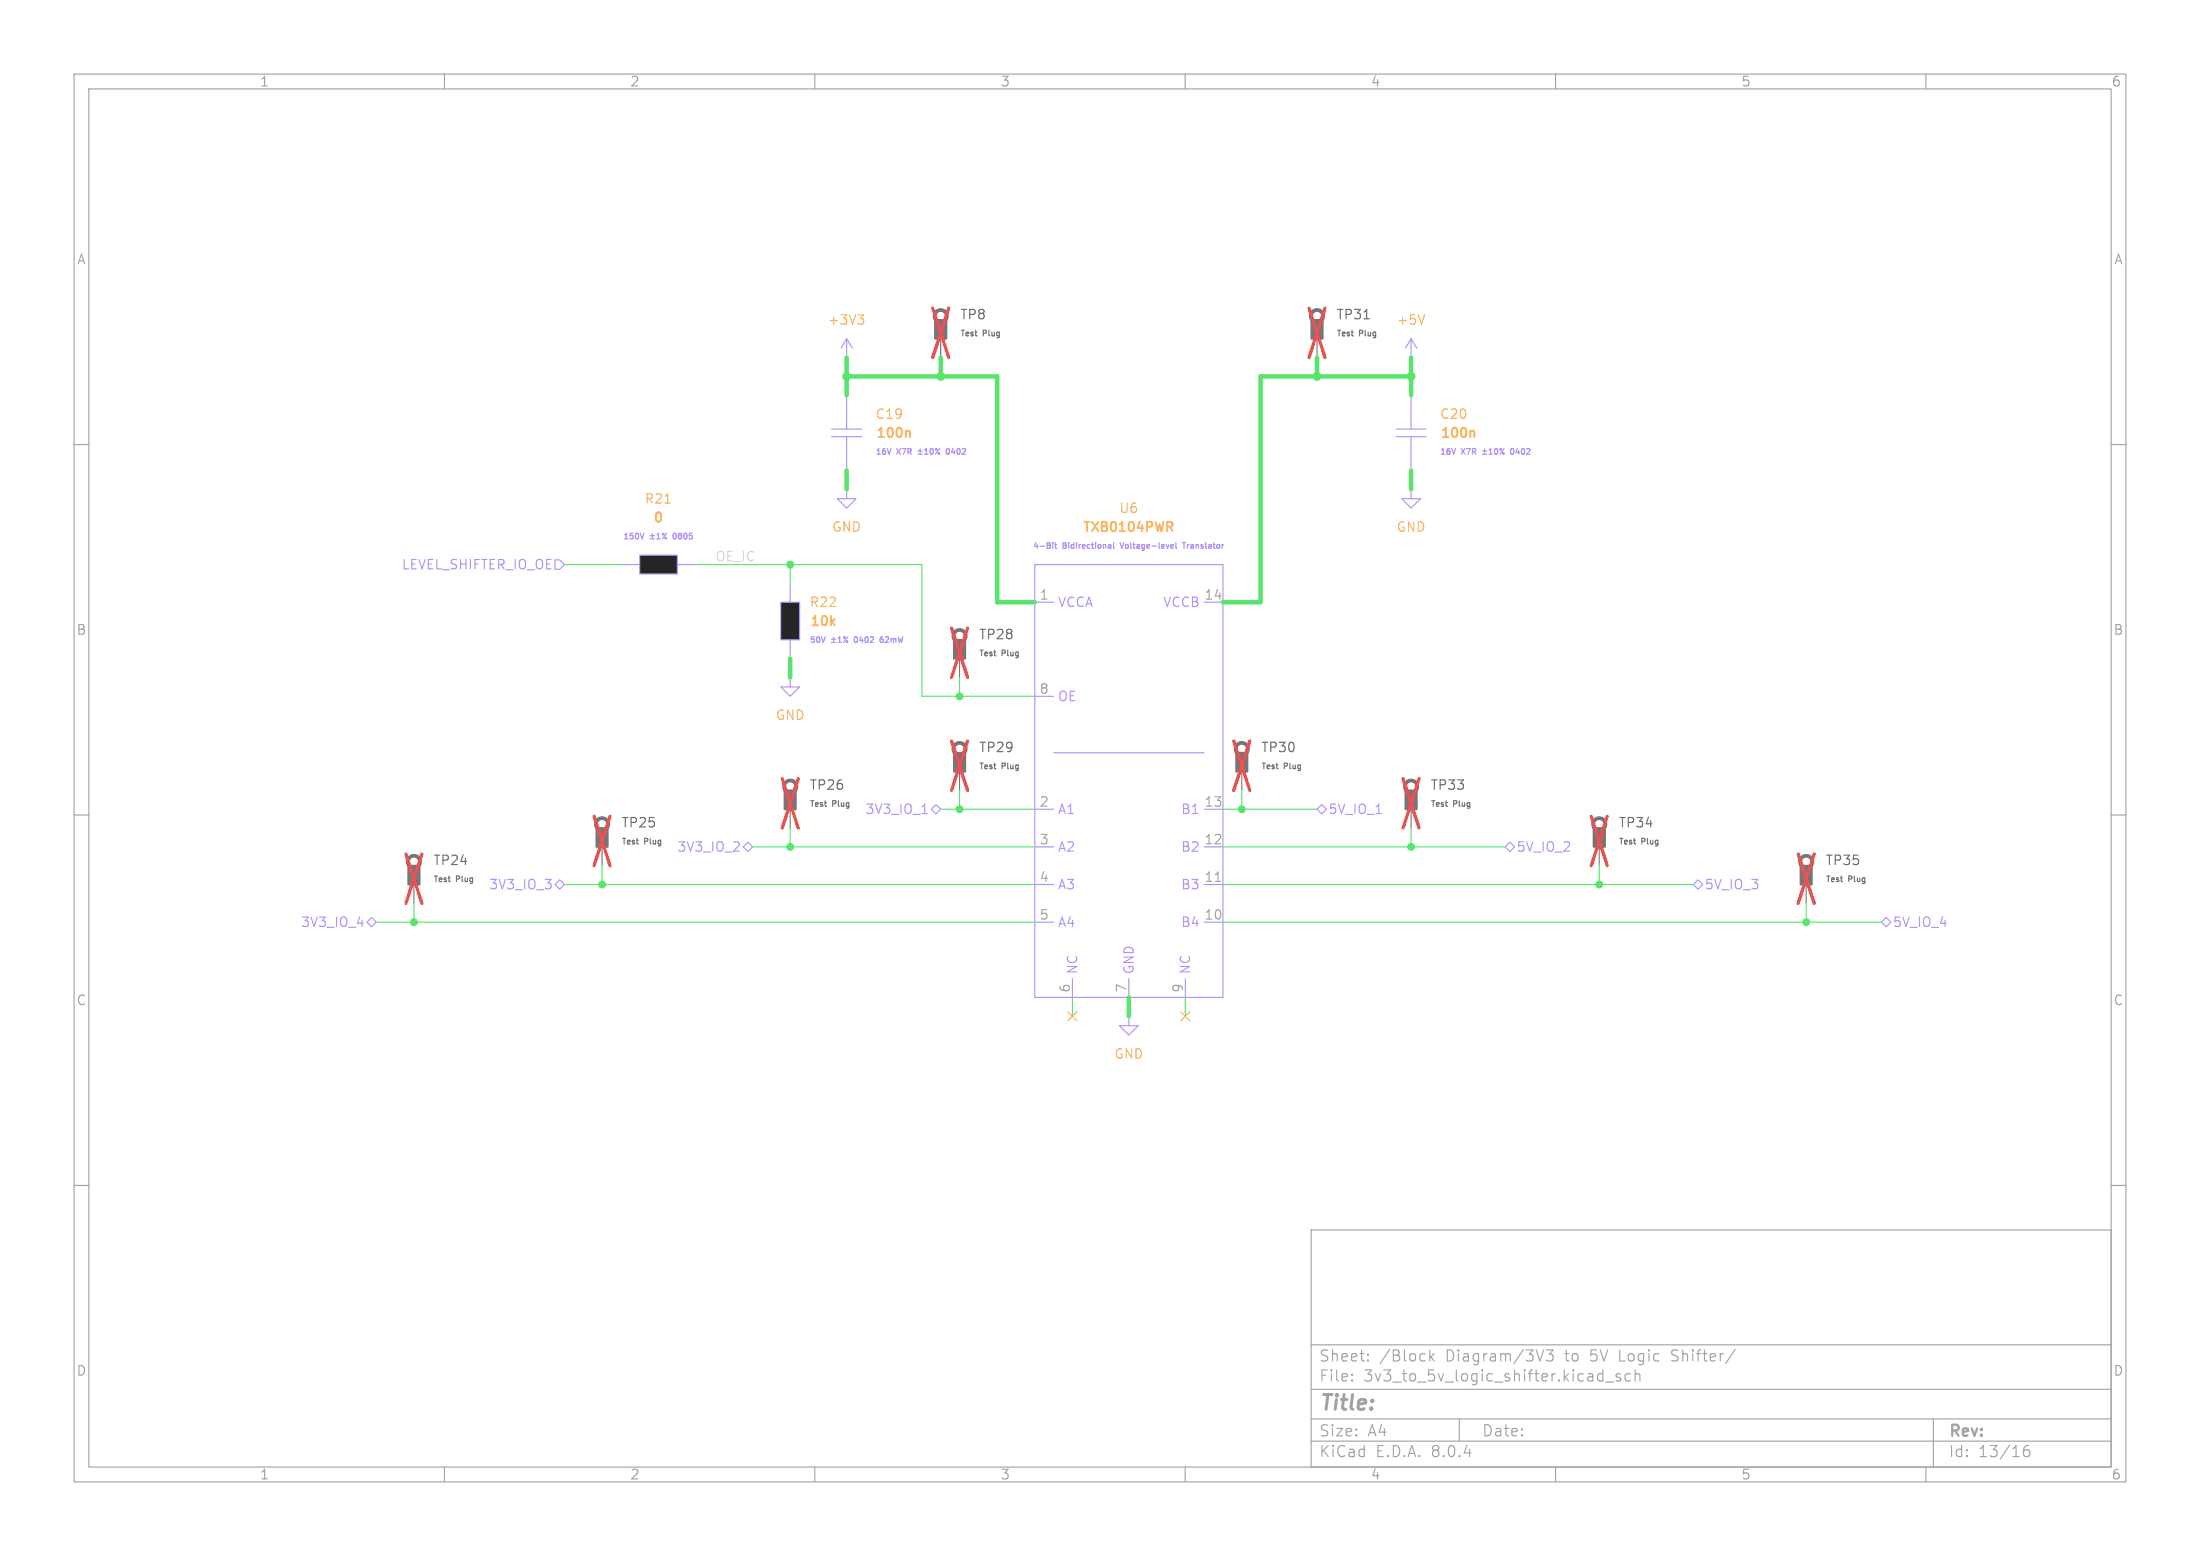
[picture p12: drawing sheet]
<svg xmlns="http://www.w3.org/2000/svg" width="297mm" height="210mm" viewBox="0 0 297 210" stroke-linecap="round" stroke-linejoin="round" font-family="sans-serif">
<g fill="none" stroke="#a2a2a2" stroke-width=".15">
<path d="M10 10h277v190h-277zM12 12h273v186h-273zM60 10v2M110 10v2M160 10v2M210 10v2M260 10v2M10 60h2M285 60h2M10 110h2M164.1 119h.7M285 110h2"/>
<path d="M10 160h2M285 160h2M177 166h108v32h-108zM60 198v2M110 198v2M160 198v2M177 194.5h108M177 191.5h108M177 187.5h108M177 181.5h108M182.5 186.3h.1l-.1 .1M182.5 186.3v.1"/>
<path d="M182.5 185.5v.1M182.5 185.5h.1l-.1 .1M184.7 183.6v.1M184.7 183.6h-.1l.1 .1M184.7 182.8v.1M184.7 182.8h-.1l.1 .1M193 182.2v1.5M193.2 183.1l.4 .6M193.6 182.7l-.6 .6M197 191.5v3M208.4 182.2l-.5 1.5M208.7 182.2h1l-.5 .6a.41 .41 0 0 1 .5 .3v.3l-.2 .2-.5 .1-.3-.1"/>
<path d="M210 198v2M216.7 186.5h1.2M218.7 185.5l-.3-.1-.2 .2v.2l.5 .2 .1 .1-.1 .2-.1 .1-.4-.1M220.1 185.5l-.4-.1-.3 .3v.4l.1 .2 .2 .1 .4-.1M220.7 185.5a.37 .37 0 0 1 .7 .1v.8M220.7 184.9v1.5M234.2 182.1l-1.2 2M260 198v2M261 191.5v6.5M273.9 195.1a.59 .59 0 0 0-.7 .6v.6l.1 .2 .4 .1 .3-.1v-.5l-.1-.3h-.4l-.3 .3"/>
</g>
<g fill="#767676" stroke="#767676" stroke-width=".25">
<path d="M126.2 43.2h1.6v2.5h-1.6z"/>
<path d="M55.1 116.8h1.5v2.6h-1.5z"/>
<path d="M243.1 116.8h1.5v2.6h-1.5z"/>
<path d="M177 43.2h1.6v2.5h-1.6z"/>
<path d="M128.8 101.6h1.5v2.5h-1.5z"/>
<path d="M166.9 101.6h1.5v2.5h-1.5z"/>
<path d="M128.8 86.4h1.5v2.5h-1.5z"/>
<path d="M105.9 106.7h1.5v2.5h-1.5z"/>
</g>
<path d="M126.5 43.3a.83 .83 0 0 1-.1-1.2 .83 .83 0 0 1 1.2 0 .83 .83 0 0 1-.1 1.2M177.3 43.3a.83 .83 0 0 1-.1-1.2 .83 .83 0 0 1 1.2 0 .83 .83 0 0 1-.1 1.2M129 86.5a.83 .83 0 0 1-.1-1.2 .83 .83 0 0 1 1.3 0 .83 .83 0 0 1-.2 1.2M55.4 117a.83 .83 0 0 1-.1-1.2 .83 .83 0 0 1 1.2 0 .83 .83 0 0 1-.1 1.2M106.2 106.8a.83 .83 0 0 1-.1-1.2 .83 .83 0 0 1 1.2 0 .83 .83 0 0 1-.1 1.2M129 101.7a.83 .83 0 0 1-.1-1.2 .83 .83 0 0 1 1.3 0 .83 .83 0 0 1-.2 1.2M167.1 101.7a.83 .83 0 0 1-.1-1.2 .83 .83 0 0 1 1.3 0 .83 .83 0 0 1-.2 1.2M243.3 117a.83 .83 0 0 1-.1-1.2 .83 .83 0 0 1 1.3 0 .83 .83 0 0 1-.2 1.2" fill="none" stroke="#767676" stroke-width=".51"/>
<path d="M127 45.7v2.6M177.8 45.7v2.6M129.5 88.9v2.5M55.9 119.4v2.5M106.7 109.2v2.6M129.5 104.1v2.6M167.6 104.1v2.6M243.8 119.4v2.5" fill="none" stroke="#767676" stroke-width=".15"/>
<g fill="none" stroke="#e65255" stroke-width=".46">
<path d="M125.9 41.6l2.2 6.7M128.1 41.6l-2.2 6.7M176.7 41.6l2.2 6.7M178.9 41.6l-2.2 6.7M128.5 84.8l2.1 6.6M130.6 84.8l-2.1 6.6M54.8 115.2l2.2 6.7M57 115.2l-2.2 6.7M105.6 105.1l2.2 6.7M107.8 105.1l-2.2 6.7M128.5 100l2.1 6.7M130.6 100l-2.1 6.7"/>
<path d="M166.6 100l2.1 6.7M168.7 100l-2.1 6.7M242.8 115.2l2.1 6.7M244.9 115.2l-2.1 6.7"/>
</g>
<g fill="none" stroke="#af92fb" stroke-width=".15">
<path d="M112.3 58.9h4M112.3 57.9h4M114.3 48.3h.1M114.3 45.7l-.8 1.3M114.3 45.7v2.6M114.3 53.3v4.6M114.3 58.9v4.6M114.3 45.7l.8 1.3M188.5 58.9h4M188.5 57.9h4M190.5 48.3h.1M190.5 45.7l-.8 1.3"/>
<path d="M190.5 45.7v2.6M190.5 53.3v4.6M190.5 58.9v4.6M190.5 45.7l.8 1.3M114.3 66v1.3h1.3l-1.3 1.3-1.3-1.3h1.3M114.3 66h.1M139.7 76.2h25.4v58.4h-25.4zM190.5 66v1.3h1.3l-1.3 1.3-1.3-1.3h1.3M190.5 66h.1M139.7 81.3h2.5M139.7 94h2.5M162.6 81.3h2.5"/>
<path d="M139.7 119.4h2.5M139.7 114.3h2.5M139.7 109.2h2.5M142.2 101.6h20.4M162.6 119.4h2.5M162.6 114.3h2.5M162.6 109.2h2.5M139.7 124.5h2.5M144.8 132.1v2.5M152.4 132.1v2.5M160 132.1v2.5M162.6 124.5h2.5"/>
</g>
<path d="M115.8 42.5h.8l-.4 .5M116.4 43l.2 .2v.3l-.2 .3M192.3 42.5l-.4 1.3" fill="none" stroke="#ffb45b" stroke-width=".15"/>
<path d="M122.5 58.1l.3 .1v.1v.7M198.7 58.1l.3 .1v.1v.7M157.9 71.1l.4 .6M158.1 70.4l.2 .3-.1 .3-.1 .1" fill="none" stroke="#ffb45b" stroke-width=".25"/>
<g fill="none" stroke="#ae81ff" stroke-width=".15">
<path d="M123.9 60.9h.6M123.9 61.3h.6M124.2 60.6v.6M124.8 61.3h.5M124.8 60.8l.2-.3v.8M125.7 60.6v-.1a.41 .41 0 0 1 .3 .4 .41 .41 0 0 1-.3 .4 .51 .51 0 0 1 0-.7zM126.9 60.5l-.6 .8M128.1 60.6l-.1-.1a.41 .41 0 0 0-.3 .4 .41 .41 0 0 0 .3 .4h.1M142.1 73.2v.1M142.1 73.5v.5M142.4 73.5h.3M142.5 73.2v.7l.2 .1"/>
<path d="M150.3 73.2v.7l.1 .1M151.2 73.2l.3 .8M158.7 73.2v.7l.2 .1M159.6 73.2h.5M159.8 73.2v.8M200.1 60.9h.6M200.1 61.3h.6M200.4 60.6v.6M201 61.3h.5M201 60.8l.2-.3v.8M201.9 60.6v-.1a.41 .41 0 0 1 .3 .4 .41 .41 0 0 1-.3 .4 .51 .51 0 0 1 0-.7zM203.1 60.5l-.6 .8"/>
<path d="M204.3 60.6l-.1-.1a.41 .41 0 0 0-.3 .4 .41 .41 0 0 0 .3 .4h.1"/>
<circle cx="126.4" cy="60.6" r=".11"/>
<circle cx="126.8" cy="61.2" r=".11"/>
<circle cx="202.6" cy="60.6" r=".11"/>
<circle cx="203" cy="61.2" r=".11"/>
</g>
<path d="M184.1 43h.8" fill="none" stroke="#696969" stroke-width=".15"/>
<path d="M86.4 74.9h5v2.6h-5z" fill="#252526"/>
<path d="M83.8 76.2h2.6M86.4 74.9h5v2.6h-5zM91.4 76.2h2.6M152.4 137.2v1.2h1.3l-1.3 1.3-1.3-1.3h1.3M152.4 137.2h.1" fill="none" stroke="#af92fb" stroke-width=".15"/>
<path d="M89.8 67.9h.7" fill="none" stroke="#ffb45b" stroke-width=".15"/>
<g fill="none" stroke="#ae81ff" stroke-width=".15">
<path d="M86.9 72l-.2 .7M87.8 72.3h.6M87.8 72.7h.6M88.1 72v.6M88.7 72.7h.4M88.7 72.2l.2-.2v.7M90 72l-.6 .7"/>
<circle cx="89.5" cy="72.1" r=".11"/>
<circle cx="89.9" cy="72.6" r=".11"/>
</g>
<g fill="#767676" stroke="#767676" stroke-width=".25">
<path d="M215.1 111.8h1.6v2.5h-1.6z"/>
<path d="M189.7 106.7h1.6v2.5h-1.6z"/>
<path d="M80.5 111.8h1.5v2.5h-1.5z"/>
</g>
<path d="M80.8 111.9a.83 .83 0 0 1-.1-1.2 .83 .83 0 0 1 1.2 0 .83 .83 0 0 1-.1 1.2M190 106.8a.83 .83 0 0 1-.1-1.2 .83 .83 0 0 1 1.2 0 .83 .83 0 0 1-.1 1.2M215.4 111.9a.83 .83 0 0 1-.1-1.2 .83 .83 0 0 1 1.2 0 .83 .83 0 0 1-.1 1.2" fill="none" stroke="#767676" stroke-width=".51"/>
<path d="M81.3 114.3v2.5M190.5 109.2v2.6M215.9 114.3v2.5" fill="none" stroke="#767676" stroke-width=".15"/>
<path d="M80.2 110.2l2.2 6.6M82.4 110.2l-2.2 6.6M189.4 105.1l2.2 6.7M191.6 105.1l-2.2 6.7M214.8 110.2l2.2 6.6M217 110.2l-2.2 6.6" fill="none" stroke="#e65255" stroke-width=".46"/>
<path d="M105.4 81.3h2.5v5.1h-2.5z" fill="#252526"/>
<g fill="none" stroke="#af92fb" stroke-width=".15">
<path d="M74.9 75.6h.7l.6 .6-.6 .6h-.7zM106.7 78.7v2.6M105.4 81.3h2.5v5.1h-2.5zM106.7 91.4v1.3h1.2l-1.2 1.3-1.3-1.3h1.3M106.7 91.4h.1M106.7 86.4v2.5M75.6 118.7l.6 .7-.6 .6-.7-.6zM100.3 114.3l.7-.6 .6 .6-.6 .6zM124.5 109.8h.7M126.4 108.6l.6 .6-.6 .7-.7-.7zM177.8 109.2l.6-.6 .7 .6-.7 .7zM203.2 114.3l.6-.6 .7 .6-.7 .6z"/>
<path d="M228.6 119.4l.6-.7 .7 .7-.7 .6zM49.5 124.5l.7-.7 .6 .7-.6 .6zM254 124.5l.6-.7 .7 .7-.7 .6z"/>
</g>
<g fill="none" stroke="#ae81ff" stroke-width=".15">
<path d="M112.2 86.3h.6M112.2 86.7h.6M112.5 86v.6M113.1 86.7h.5M113.1 86.2l.3-.3v.8M114.5 85.9l-.6 .8M119.1 86.2l-.3 .2M119.2 85.9l-.2 .1-.2 .3v.3l.3 .1"/>
<circle cx="114" cy="86" r=".11"/>
<circle cx="114.3" cy="86.6" r=".11"/>
</g>
<g fill="none" stroke="#59e56d" stroke-width=".15">
<path d="M76.2 76.2h7.6M94 76.2h30.5v17.8h15.2M106.7 76.2v2.5M129.5 91.4v2.6M76.2 119.4h63.5M81.3 116.8v2.6M101.6 114.3h38.1M106.7 111.8v2.5M127 109.2h12.7M129.5 106.7v2.5M165.1 119.4h63.5M165.1 114.3h38.1"/>
<path d="M165.1 109.2h12.7M167.6 106.7v2.5M190.5 111.8v2.5M215.9 116.8v2.6M50.8 124.5h88.9M55.9 121.9v2.6M144.8 134.6v2.6M160 134.6v2.6M165.1 124.5h88.9M243.8 121.9v2.6"/>
</g>
<path d="M114.3 48.3v5M114.3 50.8h20.3v30.5h5.1M127 48.3v2.5M177.8 48.3v2.5M190.5 48.3v5M190.5 50.8h-20.3v30.5h-5.1M114.3 63.5v2.5M190.5 63.5v2.5M106.7 88.9v2.5M152.4 134.6v2.6" fill="none" stroke="#59e56d" stroke-width=".61"/>
<path d="M144.2 136.6l1.2 1.2M145.4 136.6l-1.2 1.2M159.4 136.6l1.2 1.2M160.6 136.6l-1.2 1.2" fill="none" stroke="#f7e740" stroke-width=".15"/>
<g fill="#59e56d" stroke="#59e56d" stroke-width=".15">
<circle cx="243.8" cy="124.5" r=".46"/>
<circle cx="215.9" cy="119.4" r=".46"/>
<circle cx="167.6" cy="109.2" r=".46"/>
<circle cx="190.5" cy="114.3" r=".46"/>
<circle cx="106.7" cy="76.2" r=".46"/>
<circle cx="55.9" cy="124.5" r=".46"/>
<circle cx="106.7" cy="114.3" r=".46"/>
<circle cx="81.3" cy="119.4" r=".46"/>
<circle cx="129.5" cy="94" r=".46"/>
<circle cx="190.5" cy="50.8" r=".52"/>
<circle cx="129.5" cy="109.2" r=".46"/>
<circle cx="177.8" cy="50.8" r=".52"/>
<circle cx="127" cy="50.8" r=".52"/>
<circle cx="114.3" cy="50.8" r=".52"/>
</g>
<text font-size="2.8" fill="#a2a2a2" x="178" y="190.9">Title:</text>
<g font-size="2.1" fill="#a2a2a2">
<text x="178" y="184">Sheet:</text>
<text x="186.2" y="184">/Block</text>
<text x="195.2" y="184">Diagram/3V3</text>
<text x="211.5" y="184">to</text>
<text x="215" y="184">5V Logic</text>
<text x="226.2" y="184">Shifter/</text>
<text x="178" y="186.7">File:</text>
<text x="184.1" y="186.7">3v3_to_5v_logic_shifter.kicad_sch</text>
<text x="178" y="196.9">KiCad</text>
<text x="178" y="194.1">Size:</text>
<text x="184.7" y="194.1">A4</text>
<text x="185.7" y="196.9">E.D.A.</text>
<text x="193.3" y="196.9">8.0.4</text>
<text x="200" y="194.1">Date:</text>
<text x="263" y="194.3">Rev:</text>
<text x="263" y="196.9">Id:</text>
<text x="267.1" y="196.9">13/16</text>
</g>
<g font-size="1.8" fill="#a2a2a2">
<text x="35" y="11.9">1</text>
<text x="85" y="11.9">2</text>
<text x="135" y="11.9">3</text>
<text x="185" y="11.9">4</text>
<text x="235" y="11.9">5</text>
<text x="285" y="11.9">6</text>
<text x="10.3" y="35.9">A</text>
<text x="285.3" y="35.9">A</text>
<text x="140.3" y="81">1</text>
<text x="162.5" y="81">14</text>
<text x="10.3" y="85.9">B</text>
<text x="285.3" y="85.9">B</text>
<text x="140.3" y="93.7">8</text>
<text x="140.3" y="109">2</text>
<text x="162.5" y="109">13</text>
<text x="140.3" y="114">3</text>
<text x="140.3" y="119.1">4</text>
<text x="162.5" y="119.1">11</text>
<text x="162.5" y="114">12</text>
<text x="140.3" y="124.2">5</text>
<text x="162.5" y="124.2">10</text>
<text x="10.3" y="135.9">C</text>
<text x="144.5" y="134.1" transform="rotate(-90 144.5 134.1)">6</text>
<text x="152.1" y="134.1" transform="rotate(-90 152.1 134.1)">7</text>
<text x="159.8" y="134.1" transform="rotate(-90 159.8 134.1)">9</text>
<text x="285.3" y="135.9">C</text>
<text x="10.3" y="185.9">D</text>
<text x="285.3" y="185.9">D</text>
<text x="35" y="199.9">1</text>
<text x="85" y="199.9">2</text>
<text x="135" y="199.9">3</text>
<text x="185" y="199.9">4</text>
<text x="235" y="199.9">5</text>
<text x="285" y="199.9">6</text>
</g>
<g font-size="1.8" fill="#ffb45b">
<text x="111.7" y="44">+3V3</text>
<text x="188.5" y="44">+5V</text>
<text x="118.1" y="59.4">100n</text>
<text x="118.1" y="56.7">C19</text>
<text x="194.3" y="59.4">100n</text>
<text x="194.3" y="56.7">C20</text>
<text x="87" y="68.2">R21</text>
<text x="88" y="70.9">0</text>
<text x="112.3" y="72">GND</text>
<text x="151" y="69.4">U6</text>
<text x="188.5" y="72">GND</text>
<text x="146" y="72.1">TXB0104PWR</text>
<text x="109.2" y="82.1">R22</text>
<text x="109.2" y="84.8">10k</text>
<text x="104.6" y="97.4">GND</text>
<text x="150.4" y="143.1">GND</text>
</g>
<g font-size="1.8" fill="#696969">
<text x="129.5" y="43.3">TP8</text>
<text x="180.3" y="43.3">TP31</text>
<text x="132.1" y="86.5">TP28</text>
<text x="132.1" y="101.7">TP29</text>
<text x="170.2" y="101.7">TP30</text>
<text x="109.2" y="106.8">TP26</text>
<text x="193" y="106.8">TP33</text>
<text x="83.8" y="111.9">TP25</text>
<text x="218.4" y="111.9">TP34</text>
<text x="58.4" y="117">TP24</text>
<text x="246.4" y="117">TP35</text>
</g>
<g font-size="1.8" fill="#af92fb">
<text x="54.2" y="77.1">LEVEL_SHIFTER_IO_OE</text>
<text x="142.7" y="82.1">VCCA</text>
<text x="157" y="82.1">VCCB</text>
<text x="142.7" y="94.8">OE</text>
<text x="116.7" y="110.1">3V3_IO_1</text>
<text x="142.7" y="110.1">A1</text>
<text x="159.4" y="110.1">B1</text>
<text x="179.3" y="110.1">5V_IO_1</text>
<text x="91.3" y="115.2">3V3_IO_2</text>
<text x="142.7" y="115.2">A2</text>
<text x="159.4" y="115.2">B2</text>
<text x="204.7" y="115.2">5V_IO_2</text>
<text x="40.5" y="125.3">3V3_IO_4</text>
<text x="65.9" y="120.2">3V3_IO_3</text>
<text x="142.7" y="120.2">A3</text>
<text x="142.7" y="125.3">A4</text>
<text x="159.4" y="125.3">B4</text>
<text x="159.4" y="120.2">B3</text>
<text x="230.1" y="120.2">5V_IO_3</text>
<text x="255.5" y="125.3">5V_IO_4</text>
<text x="145.6" y="131.6" transform="rotate(-90 145.6 131.6)">NC</text>
<text x="153.3" y="131.6" transform="rotate(-90 153.3 131.6)">GND</text>
<text x="160.9" y="131.6" transform="rotate(-90 160.9 131.6)">NC</text>
</g>
<text font-size="1.8" fill="#d4d4d4" x="96.5" y="75.9">OE_IC</text>
<g font-size="1.1" fill="#737373">
<text x="129.5" y="45.6">Test</text>
<text x="132.7" y="45.6">Plug</text>
<text x="180.3" y="45.6">Test</text>
<text x="183.5" y="45.6">Plug</text>
<text x="132.1" y="88.8">Test</text>
<text x="135.3" y="88.8">Plug</text>
<text x="132.1" y="104">Test</text>
<text x="135.3" y="104">Plug</text>
<text x="170.2" y="104">Test</text>
<text x="173.4" y="104">Plug</text>
<text x="109.2" y="109.1">Test</text>
<text x="112.4" y="109.1">Plug</text>
<text x="193" y="109.1">Test</text>
<text x="196.2" y="109.1">Plug</text>
<text x="58.4" y="119.3">Test</text>
<text x="61.6" y="119.3">Plug</text>
<text x="83.8" y="114.2">Test</text>
<text x="87" y="114.2">Plug</text>
<text x="218.4" y="114.2">Test</text>
<text x="221.6" y="114.2">Plug</text>
<text x="246.4" y="119.3">Test</text>
<text x="249.6" y="119.3">Plug</text>
</g>
<g font-size="1.1" fill="#ae81ff">
<text x="118.1" y="61.6">16V</text>
<text x="121.1" y="61.6">X7R</text>
<text x="128.3" y="61.6">0402</text>
<text x="194.3" y="61.6">16V</text>
<text x="197.3" y="61.6">X7R</text>
<text x="204.5" y="61.6">0402</text>
<text x="84" y="73">150V</text>
<text x="91.2" y="73">0805</text>
<text x="139.4" y="74.3">4-Bit</text>
<text x="143.5" y="74.3">Bidirectional</text>
<text x="151.6" y="74.3">Voltage-level</text>
<text x="160.3" y="74.3">Translator</text>
<text x="109.2" y="87">50V</text>
<text x="115.6" y="87">0402</text>
<text x="119.4" y="87">62mW</text>
</g>
</svg>
